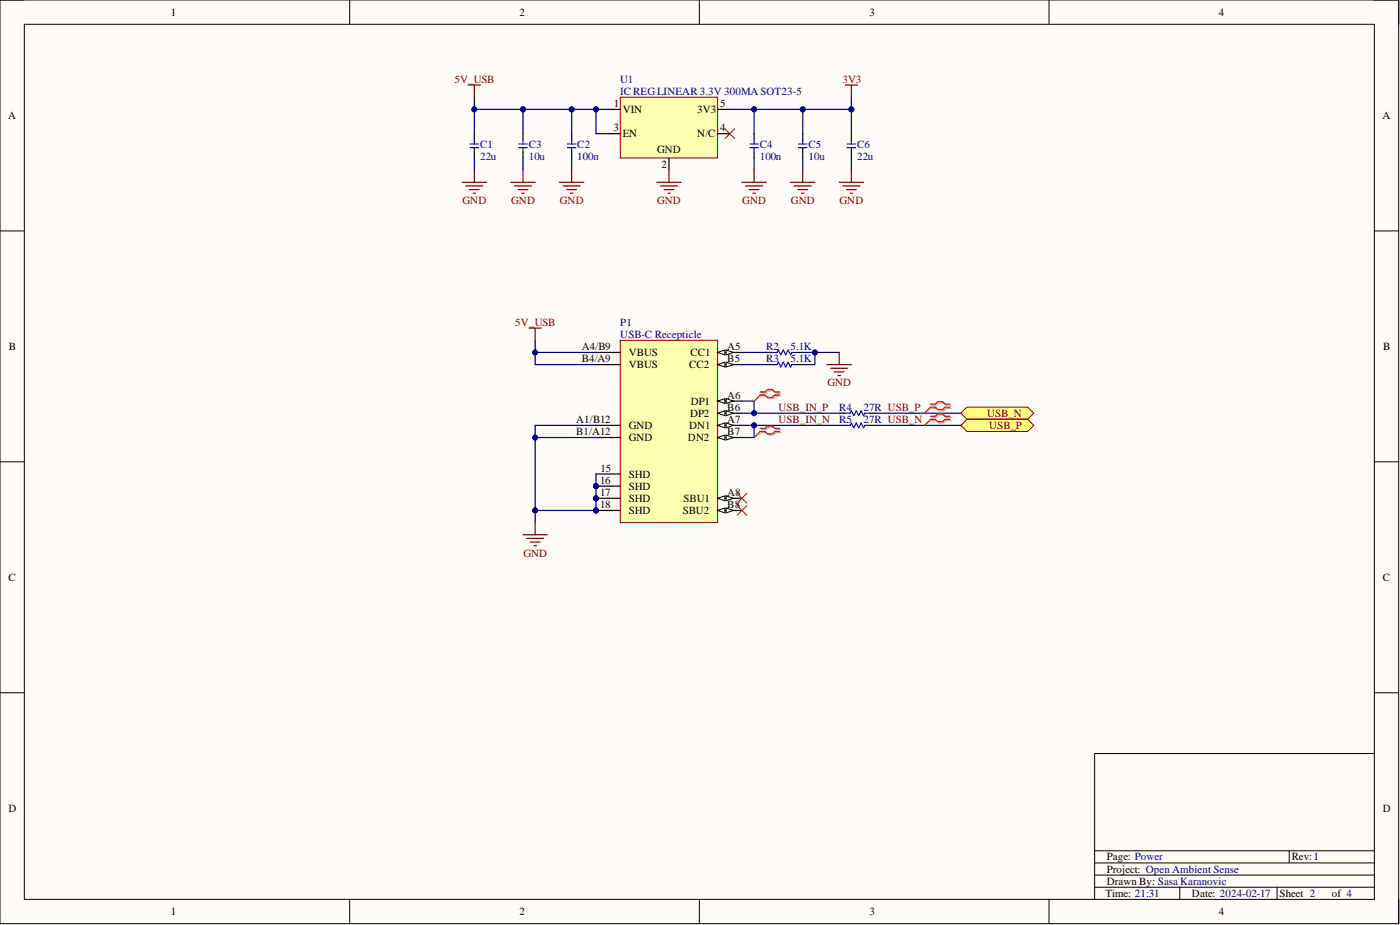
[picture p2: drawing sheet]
<svg xmlns="http://www.w3.org/2000/svg" width="292mm" height="193mm" viewBox="0 0 292 193" stroke-linecap="round" stroke-linejoin="round" font-family="sans-serif">
<path d="M0 0h291.8v192.7h-291.8z" fill-rule="evenodd" fill="#fffcf8"/>
<path d="M0 0h291.8v192.7h-291.8z" fill="none" stroke="#000" stroke-width=".21"/>
<path d="M5.1 5.1h281.7v182.5h-281.7z" fill-rule="evenodd" fill="#fffcf8"/>
<g fill="none" stroke="#000" stroke-width=".21">
<path d="M0 0h5.1M73 0v5.1M145.9 0v5.1M218.9 0v5.1M286.8 0h5v5.1M5.1 5.1h281.7v182.5h-281.7zM0 48.2h5.1M286.8 48.2h5M0 96.3h5.1M286.8 96.3h5M0 144.5h5.1M286.8 144.5h5"/>
<path d="M286.8 157.2h-58.4v30.4M228.4 177.5h58.4M269 177.5v2.5M73 187.6v5.1M145.9 187.6v5.1M218.9 187.6v5.1M228.4 182.6h58.4M228.4 185.1h58.4M228.4 180h58.4M246.2 185.1v2.5M266.5 185.1v2.5M291.8 187.6v5.1"/>
</g>
<path d="M99 27.9v1.3M99 31.7v1.3M177.6 27.9v1.3M177.6 31.7v1.3" fill="none" stroke="#000" stroke-width=".25"/>
<path d="M98.1 30h1.8M98.1 30.8h1.8M99 29.2v.8M99 30.8v.9M176.7 30h1.8M176.7 30.8h1.8M177.6 29.2v.8M177.6 30.8v.9" fill="none" stroke="#00f" stroke-width=".25"/>
<path d="M177.6 22.8v5.1" fill="none" stroke="#000080" stroke-width=".25"/>
<circle cx="177.6" cy="22.8" r=".51" fill="#000080"/>
<circle cx="177.6" cy="22.8" r=".51" fill="none" stroke="#000080" stroke-width=".21"/>
<path d="M96.4 38h5.1M97.2 38.8h3.5M98 39.6h2M99 35.5v2.5M175.1 38h5.1M175.9 38.8h3.5M176.6 39.6h2.1M177.6 35.5v2.5M98.7 40.3h.5M177.4 40.3h.5" fill="none" stroke="#800000" stroke-width=".25"/>
<path d="M99 33v2.5M177.6 33v2.5" fill="none" stroke="#000080" stroke-width=".25"/>
<path d="M200.5 86.2l1.2-1.3h12.7l1.3 1.3-1.3 1.3h-12.7z" fill-rule="evenodd" fill="#ffff80"/>
<path d="M200.5 86.2l1.2-1.3h12.7l1.3 1.3-1.3 1.3h-12.7z" fill="none" stroke="#800000" stroke-width=".21"/>
<path d="M200.5 88.7l1.2-1.2h12.7l1.3 1.2-1.3 1.3h-12.7z" fill-rule="evenodd" fill="#ffff80"/>
<path d="M200.5 88.7l1.2-1.2h12.7l1.3 1.2-1.3 1.3h-12.7z" fill="none" stroke="#800000" stroke-width=".21"/>
<circle cx="124.3" cy="101.4" r=".51" fill="#000080"/>
<circle cx="124.3" cy="101.4" r=".51" fill="none" stroke="#000080" stroke-width=".21"/>
<circle cx="124.3" cy="104" r=".51" fill="#000080"/>
<circle cx="124.3" cy="104" r=".51" fill="none" stroke="#000080" stroke-width=".21"/>
<circle cx="124.3" cy="106.5" r=".51" fill="#000080"/>
<circle cx="124.3" cy="106.5" r=".51" fill="none" stroke="#000080" stroke-width=".21"/>
<path d="M129.4 71h20.3v38h-20.3z" fill-rule="evenodd" fill="#ffffb0"/>
<path d="M129.4 71h20.3v38h-20.3z" fill="none" stroke="#800000" stroke-width=".21"/>
<path d="M149.7 73.5h5.1" fill="none" stroke="#000" stroke-width=".25"/>
<path d="M149.7 73.5l1.5-.5v1z" fill="#f8fcff"/>
<path d="M149.7 73.5l1.5-.5v1z" fill="none" stroke="#000" stroke-width=".21"/>
<path d="M151.5 73l1.5 .5-1.5 .5z" fill="#f8fcff"/>
<path d="M151.5 73l1.5 .5-1.5 .5z" fill="none" stroke="#000" stroke-width=".21"/>
<path d="M149.7 83.7h5.1" fill="none" stroke="#000" stroke-width=".25"/>
<path d="M149.7 83.7l1.5-.5v1z" fill="#f8fcff"/>
<path d="M149.7 83.7l1.5-.5v1z" fill="none" stroke="#000" stroke-width=".21"/>
<path d="M151.5 83.2l1.5 .5-1.5 .5z" fill="#f8fcff"/>
<path d="M151.5 83.2l1.5 .5-1.5 .5z" fill="none" stroke="#000" stroke-width=".21"/>
<path d="M149.7 88.7h5.1" fill="none" stroke="#000" stroke-width=".25"/>
<path d="M149.7 88.7l1.5-.5v1z" fill="#f8fcff"/>
<path d="M149.7 88.7l1.5-.5v1z" fill="none" stroke="#000" stroke-width=".21"/>
<path d="M151.5 88.2l1.5 .5-1.5 .5z" fill="#f8fcff"/>
<path d="M151.5 88.2l1.5 .5-1.5 .5z" fill="none" stroke="#000" stroke-width=".21"/>
<path d="M149.7 104h5.1" fill="none" stroke="#000" stroke-width=".25"/>
<path d="M149.7 104l1.5-.6v1.1z" fill="#f8fcff"/>
<path d="M149.7 104l1.5-.6v1.1z" fill="none" stroke="#000" stroke-width=".21"/>
<path d="M151.5 103.4l1.5 .6-1.5 .5z" fill="#f8fcff"/>
<path d="M151.5 103.4l1.5 .6-1.5 .5z" fill="none" stroke="#000" stroke-width=".21"/>
<path d="M124.3 73.5h5.1M124.3 76.1h5.1M149.7 76.1h5.1" fill="none" stroke="#000" stroke-width=".25"/>
<path d="M149.7 76.1l1.5-.5v1z" fill="#f8fcff"/>
<path d="M149.7 76.1l1.5-.5v1z" fill="none" stroke="#000" stroke-width=".21"/>
<path d="M151.5 75.6l1.5 .5-1.5 .5z" fill="#f8fcff"/>
<path d="M151.5 75.6l1.5 .5-1.5 .5z" fill="none" stroke="#000" stroke-width=".21"/>
<path d="M149.7 86.2h5.1" fill="none" stroke="#000" stroke-width=".25"/>
<path d="M149.7 86.2l1.5-.5v1z" fill="#f8fcff"/>
<path d="M149.7 86.2l1.5-.5v1z" fill="none" stroke="#000" stroke-width=".21"/>
<path d="M151.5 85.7l1.5 .5-1.5 .5z" fill="#f8fcff"/>
<path d="M151.5 85.7l1.5 .5-1.5 .5z" fill="none" stroke="#000" stroke-width=".21"/>
<path d="M149.7 91.3h5.1" fill="none" stroke="#000" stroke-width=".25"/>
<path d="M149.7 91.3l1.5-.5v1z" fill="#f8fcff"/>
<path d="M149.7 91.3l1.5-.5v1z" fill="none" stroke="#000" stroke-width=".21"/>
<path d="M151.5 90.8l1.5 .5-1.5 .5z" fill="#f8fcff"/>
<path d="M151.5 90.8l1.5 .5-1.5 .5z" fill="none" stroke="#000" stroke-width=".21"/>
<path d="M149.7 106.5h5.1" fill="none" stroke="#000" stroke-width=".25"/>
<path d="M149.7 106.5l1.5-.5v1z" fill="#f8fcff"/>
<path d="M149.7 106.5l1.5-.5v1z" fill="none" stroke="#000" stroke-width=".21"/>
<path d="M151.5 106l1.5 .5-1.5 .5z" fill="#f8fcff"/>
<path d="M151.5 106l1.5 .5-1.5 .5z" fill="none" stroke="#000" stroke-width=".21"/>
<path d="M124.3 88.7h5.1M124.3 91.3h5.1M124.3 98.9h5.1M124.3 101.4h5.1" fill="none" stroke="#000" stroke-width=".25"/>
<circle cx="124.3" cy="101.4" r=".51" fill="#000080"/>
<circle cx="124.3" cy="101.4" r=".51" fill="none" stroke="#000080" stroke-width=".21"/>
<path d="M124.3 104h5.1" fill="none" stroke="#000" stroke-width=".25"/>
<circle cx="124.3" cy="104" r=".51" fill="#000080"/>
<circle cx="124.3" cy="104" r=".51" fill="none" stroke="#000080" stroke-width=".21"/>
<path d="M124.3 106.5h5.1" fill="none" stroke="#000" stroke-width=".25"/>
<circle cx="124.3" cy="106.5" r=".51" fill="#000080"/>
<circle cx="124.3" cy="106.5" r=".51" fill="none" stroke="#000080" stroke-width=".21"/>
<path d="M154.8 86.2h2.5" fill="none" stroke="#000080" stroke-width=".25"/>
<circle cx="157.3" cy="86.2" r=".51" fill="#000080"/>
<circle cx="157.3" cy="86.2" r=".51" fill="none" stroke="#000080" stroke-width=".21"/>
<path d="M154.8 88.7h2.5" fill="none" stroke="#000080" stroke-width=".25"/>
<circle cx="157.3" cy="88.7" r=".51" fill="#000080"/>
<circle cx="157.3" cy="88.7" r=".51" fill="none" stroke="#000080" stroke-width=".21"/>
<path d="M154.8 73.5h5.1M154.8 76.1h5.1M167.5 73.5h2.5v2.6h-2.5M182.7 86.2h17.8M182.7 88.7h17.8" fill="none" stroke="#000080" stroke-width=".25"/>
<path d="M159.9 73.5h1.2M159.9 76.1h1.2M166.2 73.5h1.3M166.2 76.1h1.3M175.1 86.2h1.3M175.1 88.7h1.3M181.4 86.2h1.3M181.4 88.7h1.3" fill="none" stroke="#000" stroke-width=".25"/>
<path d="M161.1 73.5h1.1l.2-.5 .5 1 .5-1 .5 1 .5-1 .5 1 .3-.5h1M161.1 76.1h1.1l.2-.5 .5 1 .5-1 .5 1 .5-1 .5 1 .3-.5h1M176.4 86.2h1l.2-.5 .5 1 .6-1 .5 1 .5-1 .5 1 .2-.5h1M176.4 88.7h1l.2-.5 .5 1 .6-1 .5 1 .5-1 .5 1 .2-.5h1" fill="none" stroke="#00f" stroke-width=".25"/>
<path d="M194.4 84.6h1l.5-.6h1l.5 .6h1M194.4 85.2h1l.5 .5h1l.5-.5h1M194.4 87.1h1l.5-.5h1l.5 .5h1M194.4 87.7h1l.5 .5h1l.5-.5h1" fill="none" stroke="#d0a19e" stroke-width=".25"/>
<path d="M194.4 85.2l-1.5 1M194.4 87.7l-1.5 1" fill="none" stroke="#d0a19e" stroke-width=".21"/>
<path d="M194.1 84.3h1l.6-.5h1l.5 .5h1M194.1 84.9h1l.6 .5h1l.5-.5h1M194.1 86.8h1l.6-.5h1l.5 .5h1M194.1 87.5h1l.6 .5h1l.5-.5h1" fill="none" stroke="#f00" stroke-width=".25"/>
<path d="M194.1 84.9l-1.2 1.3M194.1 87.5l-1.2 1.2M153.8 102.9l2 2.1M153.8 105.5l2 2M155.8 102.9l-2 2.1M155.8 105.5l-2 2" fill="none" stroke="#f00" stroke-width=".21"/>
<path d="M172.6 76.1h5M173.3 76.8h3.6M174.1 77.6h2M174.8 78.3h.6M175.1 73.5v2.6" fill="none" stroke="#800000" stroke-width=".25"/>
<circle cx="170" cy="73.5" r=".51" fill="#000080"/>
<circle cx="170" cy="73.5" r=".51" fill="none" stroke="#000080" stroke-width=".21"/>
<path d="M111.7 71v2.5h12.6" fill="none" stroke="#000080" stroke-width=".25"/>
<circle cx="111.7" cy="73.5" r=".51" fill="#000080"/>
<circle cx="111.7" cy="73.5" r=".51" fill="none" stroke="#000080" stroke-width=".21"/>
<path d="M111.7 73.5v2.6h12.6" fill="none" stroke="#000080" stroke-width=".25"/>
<circle cx="111.7" cy="73.5" r=".51" fill="#000080"/>
<circle cx="111.7" cy="73.5" r=".51" fill="none" stroke="#000080" stroke-width=".21"/>
<path d="M124.3 88.7h-12.6v20.3" fill="none" stroke="#000080" stroke-width=".25"/>
<circle cx="111.7" cy="91.3" r=".51" fill="#000080"/>
<circle cx="111.7" cy="91.3" r=".51" fill="none" stroke="#000080" stroke-width=".21"/>
<circle cx="111.7" cy="106.5" r=".51" fill="#000080"/>
<circle cx="111.7" cy="106.5" r=".51" fill="none" stroke="#000080" stroke-width=".21"/>
<path d="M111.7 91.3h12.6" fill="none" stroke="#000080" stroke-width=".25"/>
<circle cx="111.7" cy="91.3" r=".51" fill="#000080"/>
<circle cx="111.7" cy="91.3" r=".51" fill="none" stroke="#000080" stroke-width=".21"/>
<path d="M109.1 111.6h5.1M109.9 112.3h3.5M110.6 113.1h2.1M111.4 113.8h.5M111.7 109v2.6" fill="none" stroke="#800000" stroke-width=".25"/>
<path d="M124.3 98.9v7.6" fill="none" stroke="#000080" stroke-width=".25"/>
<circle cx="124.3" cy="101.4" r=".51" fill="#000080"/>
<circle cx="124.3" cy="101.4" r=".51" fill="none" stroke="#000080" stroke-width=".21"/>
<circle cx="124.3" cy="104" r=".51" fill="#000080"/>
<circle cx="124.3" cy="104" r=".51" fill="none" stroke="#000080" stroke-width=".21"/>
<circle cx="124.3" cy="106.5" r=".51" fill="#000080"/>
<circle cx="124.3" cy="106.5" r=".51" fill="none" stroke="#000080" stroke-width=".21"/>
<path d="M111.7 106.5h12.6" fill="none" stroke="#000080" stroke-width=".25"/>
<circle cx="124.3" cy="106.5" r=".51" fill="#000080"/>
<circle cx="124.3" cy="106.5" r=".51" fill="none" stroke="#000080" stroke-width=".21"/>
<circle cx="111.7" cy="106.5" r=".51" fill="#000080"/>
<circle cx="111.7" cy="106.5" r=".51" fill="none" stroke="#000080" stroke-width=".21"/>
<path d="M170 73.5h5.1" fill="none" stroke="#000080" stroke-width=".25"/>
<circle cx="170" cy="73.5" r=".51" fill="#000080"/>
<circle cx="170" cy="73.5" r=".51" fill="none" stroke="#000080" stroke-width=".21"/>
<path d="M154.8 83.7h2.5v2.5h17.8" fill="none" stroke="#000080" stroke-width=".25"/>
<circle cx="157.3" cy="86.2" r=".51" fill="#000080"/>
<circle cx="157.3" cy="86.2" r=".51" fill="none" stroke="#000080" stroke-width=".21"/>
<path d="M175.1 88.7h-17.8v2.6h-2.5" fill="none" stroke="#000080" stroke-width=".25"/>
<circle cx="157.3" cy="88.7" r=".51" fill="#000080"/>
<circle cx="157.3" cy="88.7" r=".51" fill="none" stroke="#000080" stroke-width=".21"/>
<path d="M158.9 82h1l.5-.5h1l.5 .5h1M158.9 82.7h1l.5 .5h1l.5-.5h1M158.9 89.6h1l.5-.5h1l.5 .5h1M158.9 90.3h1l.5 .5h1l.5-.5h1" fill="none" stroke="#d0a19e" stroke-width=".25"/>
<path d="M158.9 82.7l-1.6 1M158.9 90.3l-1.6 1" fill="none" stroke="#d0a19e" stroke-width=".21"/>
<path d="M158.6 81.8h1l.5-.5h1l.5 .5h1.1M158.6 82.4h1l.5 .5h1l.5-.5h1.1M158.6 89.4h1l.5-.5h1l.5 .5h1.1M158.6 90h1l.5 .5h1l.5-.5h1.1" fill="none" stroke="#f00" stroke-width=".25"/>
<path d="M158.6 82.4l-1.3 1.3M158.6 90l-1.3 1.3" fill="none" stroke="#f00" stroke-width=".21"/>
<path d="M110.4 68.5h2.5M111.7 68.5v2.5" fill="none" stroke="#800000" stroke-width=".25"/>
<path d="M129.4 20.3h20.3v12.7h-20.3z" fill-rule="evenodd" fill="#ffffb0"/>
<path d="M129.4 20.3h20.3v12.7h-20.3z" fill="none" stroke="#800000" stroke-width=".21"/>
<path d="M126.9 22.8h2.5M126.9 27.9h2.5M139.6 33v2.5M149.7 22.8h2.6M149.7 27.9h2.6" fill="none" stroke="#000" stroke-width=".25"/>
<path d="M126.9 22.8h-2.6v5.1h2.6" fill="none" stroke="#000080" stroke-width=".25"/>
<circle cx="124.3" cy="22.8" r=".51" fill="#000080"/>
<circle cx="124.3" cy="22.8" r=".51" fill="none" stroke="#000080" stroke-width=".21"/>
<g fill="none" stroke="#800000" stroke-width=".25">
<path d="M137 38h5.1M137.8 38.8h3.5M138.6 39.6h2M139.6 35.5v2.5M154.8 38h5.1M155.6 38.8h3.5M156.3 39.6h2M157.3 35.5v2.5M164.9 38h5.1M165.7 38.8h3.6M166.5 39.6h2M167.5 35.5v2.5"/>
<path d="M139.3 40.3h.5M157.1 40.3h.5M167.2 40.3h.5"/>
</g>
<path d="M157.3 27.9v1.3M157.3 31.7v1.3M167.5 27.9v1.3M167.5 31.7v1.3" fill="none" stroke="#000" stroke-width=".25"/>
<path d="M156.4 30h1.8M156.4 30.8h1.8M157.3 29.2v.8M157.3 30.8v.9M166.6 30h1.8M166.6 30.8h1.8M167.5 29.2v.8M167.5 30.8v.9" fill="none" stroke="#00f" stroke-width=".25"/>
<path d="M157.3 33v2.5M167.5 33v2.5M177.6 20.3v2.5h-25.3" fill="none" stroke="#000080" stroke-width=".25"/>
<circle cx="157.3" cy="22.8" r=".51" fill="#000080"/>
<circle cx="157.3" cy="22.8" r=".51" fill="none" stroke="#000080" stroke-width=".21"/>
<circle cx="167.5" cy="22.8" r=".51" fill="#000080"/>
<circle cx="167.5" cy="22.8" r=".51" fill="none" stroke="#000080" stroke-width=".21"/>
<circle cx="177.6" cy="22.8" r=".51" fill="#000080"/>
<circle cx="177.6" cy="22.8" r=".51" fill="none" stroke="#000080" stroke-width=".21"/>
<path d="M176.4 17.7h2.5M177.6 17.7v2.6" fill="none" stroke="#800000" stroke-width=".25"/>
<path d="M157.3 22.8v5.1" fill="none" stroke="#000080" stroke-width=".25"/>
<circle cx="157.3" cy="22.8" r=".51" fill="#000080"/>
<circle cx="157.3" cy="22.8" r=".51" fill="none" stroke="#000080" stroke-width=".21"/>
<path d="M167.5 22.8v5.1" fill="none" stroke="#000080" stroke-width=".25"/>
<circle cx="167.5" cy="22.8" r=".51" fill="#000080"/>
<circle cx="167.5" cy="22.8" r=".51" fill="none" stroke="#000080" stroke-width=".21"/>
<path d="M151.2 26.9l2.1 2M153.3 26.9l-2.1 2" fill="none" stroke="#f00" stroke-width=".21"/>
<path d="M109.1 27.9v1.3M109.1 31.7v1.3M119.3 27.9v1.3M119.3 31.7v1.3" fill="none" stroke="#000" stroke-width=".25"/>
<path d="M108.2 30h1.8M108.2 30.8h1.8M109.1 29.2v.8M109.1 30.8v.9M118.4 30h1.8M118.4 30.8h1.8M119.3 29.2v.8M119.3 30.8v.9" fill="none" stroke="#00f" stroke-width=".25"/>
<path d="M106.6 38h5.1M107.3 38.8h3.6M108.1 39.6h2M109.1 35.5v2.5M116.7 38h5.1M117.5 38.8h3.5M118.3 39.6h2M119.3 35.5v2.5M108.9 40.3h.5M119 40.3h.5" fill="none" stroke="#800000" stroke-width=".25"/>
<path d="M99 20.3v7.6M109.1 33v2.5M119.3 33v2.5" fill="none" stroke="#000080" stroke-width=".25"/>
<circle cx="99" cy="22.8" r=".51" fill="#000080"/>
<circle cx="99" cy="22.8" r=".51" fill="none" stroke="#000080" stroke-width=".21"/>
<path d="M119.3 22.8v5.1" fill="none" stroke="#000080" stroke-width=".25"/>
<circle cx="119.3" cy="22.8" r=".51" fill="#000080"/>
<circle cx="119.3" cy="22.8" r=".51" fill="none" stroke="#000080" stroke-width=".21"/>
<path d="M97.7 17.7h2.5M99 17.7v2.6" fill="none" stroke="#800000" stroke-width=".25"/>
<path d="M109.1 22.8h15.2" fill="none" stroke="#000080" stroke-width=".25"/>
<circle cx="124.3" cy="22.8" r=".51" fill="#000080"/>
<circle cx="124.3" cy="22.8" r=".51" fill="none" stroke="#000080" stroke-width=".21"/>
<circle cx="119.3" cy="22.8" r=".51" fill="#000080"/>
<circle cx="119.3" cy="22.8" r=".51" fill="none" stroke="#000080" stroke-width=".21"/>
<circle cx="109.1" cy="22.8" r=".51" fill="#000080"/>
<circle cx="109.1" cy="22.8" r=".51" fill="none" stroke="#000080" stroke-width=".21"/>
<path d="M99 22.8h10.1" fill="none" stroke="#000080" stroke-width=".25"/>
<circle cx="109.1" cy="22.8" r=".51" fill="#000080"/>
<circle cx="109.1" cy="22.8" r=".51" fill="none" stroke="#000080" stroke-width=".21"/>
<circle cx="99" cy="22.8" r=".51" fill="#000080"/>
<circle cx="99" cy="22.8" r=".51" fill="none" stroke="#000080" stroke-width=".21"/>
<path d="M109.1 22.8v5.1" fill="none" stroke="#000080" stroke-width=".25"/>
<circle cx="109.1" cy="22.8" r=".51" fill="#000080"/>
<circle cx="109.1" cy="22.8" r=".51" fill="none" stroke="#000080" stroke-width=".21"/>
<g font-size="2.3">
<text x="35.6" y="3.3">1</text>
<text x="108.4" y="3.3">2</text>
<text x="181.4" y="3.3">3</text>
<text x="254.3" y="3.3">4</text>
<text x="128.1" y="22.3">1</text>
<text x="129.9" y="23.6">VIN</text>
<text x="145.5" y="23.6">3V3</text>
<text x="150.2" y="22.3">5</text>
<text x="1.7" y="24.8">A</text>
<text x="128" y="27.4">3</text>
<text x="129.9" y="28.6">EN</text>
<text x="145.5" y="28.6">N/C</text>
<text x="150.2" y="27.4">4</text>
<text x="288.4" y="24.8">A</text>
<text x="137.1" y="31.9">GND</text>
<text x="138" y="35">2</text>
<text x="1.9" y="73">B</text>
<text x="121.4" y="73">A4/B9</text>
<text x="121.4" y="75.6">B4/A9</text>
<text x="131.2" y="74.3">VBUS</text>
<text x="131.2" y="76.8">VBUS</text>
<text x="143.8" y="76.8">CC2</text>
<text x="144.1" y="74.3">CC1</text>
<text x="151.8" y="73">A5</text>
<text x="151.8" y="75.6">B5</text>
<text x="288.6" y="73">B</text>
<text x="151.8" y="83.2">A6</text>
<text x="120.2" y="88.2">A1/B12</text>
<text x="131.2" y="89.5">GND</text>
<text x="143.8" y="89.5">DN1</text>
<text x="144" y="87">DP2</text>
<text x="144.1" y="84.4">DP1</text>
<text x="151.8" y="88.2">A7</text>
<text x="151.8" y="85.7">B6</text>
<text x="120.2" y="90.8">B1/A12</text>
<text x="131.2" y="92">GND</text>
<text x="143.5" y="92">DN2</text>
<text x="151.8" y="90.8">B7</text>
<text x="125.2" y="100.9">16</text>
<text x="125.3" y="98.4">15</text>
<text x="131.2" y="99.6">SHD</text>
<text x="125.2" y="103.4">17</text>
<text x="125.2" y="106">18</text>
<text x="131.2" y="102.2">SHD</text>
<text x="131.2" y="104.7">SHD</text>
<text x="131.2" y="107.2">SHD</text>
<text x="142.4" y="107.2">SBU2</text>
<text x="142.6" y="104.7">SBU1</text>
<text x="151.8" y="103.4">A8</text>
<text x="151.8" y="106">B8</text>
<text x="1.8" y="121.2">C</text>
<text x="288.5" y="121.2">C</text>
<text x="1.8" y="169.4">D</text>
<text x="288.5" y="169.4">D</text>
<text x="230.9" y="179.5">Page: Power</text>
<text x="269.5" y="179.5">Rev:1</text>
<text x="230.9" y="184.6">Drawn By: Sasa Karanovic</text>
<text x="230.9" y="182">Project: Open Ambient Sense</text>
<text x="35.6" y="190.9">1</text>
<text x="108.4" y="190.9">2</text>
<text x="181.4" y="190.9">3</text>
<text x="230.7" y="187.1">Time: 21:31</text>
<text x="248.7" y="187.1">Date: 2024-02-17</text>
<text x="254.3" y="190.9">4</text>
<text x="267" y="187.1">Sheet 2</text>
<text x="277.9" y="187.1">of 4</text>
</g>
<g font-size="2.3" fill="#800000">
<text x="94.8" y="17.2">5V_USB</text>
<text x="175.8" y="17.2">3V3</text>
<text x="96.5" y="42.6">GND</text>
<text x="106.7" y="42.6">GND</text>
<text x="116.8" y="42.6">GND</text>
<text x="137.1" y="42.6">GND</text>
<text x="154.9" y="42.6">GND</text>
<text x="165" y="42.6">GND</text>
<text x="175.2" y="42.6">GND</text>
<text x="107.5" y="67.9">5V_USB</text>
<text x="172.6" y="80.6">GND</text>
<text x="162.4" y="85.7">USB_IN_P</text>
<text x="162.4" y="88.2">USB_IN_N</text>
<text x="206" y="87">USB_N</text>
<text x="206.4" y="89.5">USB_P</text>
<text x="109.2" y="116.1">GND</text>
</g>
<g font-size="2.3" fill="#000080">
<text x="129.4" y="17.2">U1</text>
<text x="129.4" y="19.8">IC REGLINEAR 3.3V 300MA SOT23-5</text>
<text x="100.2" y="33.5">22u</text>
<text x="100.2" y="30.9">C1</text>
<text x="110.3" y="33.5">10u</text>
<text x="110.3" y="30.9">C3</text>
<text x="120.5" y="33.5">100n</text>
<text x="120.5" y="30.9">C2</text>
<text x="158.5" y="33.5">100n</text>
<text x="158.5" y="30.9">C4</text>
<text x="168.7" y="33.5">10u</text>
<text x="168.7" y="30.9">C5</text>
<text x="178.8" y="33.5">22u</text>
<text x="178.8" y="30.9">C6</text>
<text x="129.4" y="67.9">P1</text>
<text x="129.4" y="70.5">USB-C Recepticle</text>
<text x="159.9" y="73">R2</text>
<text x="159.9" y="75.6">R3</text>
<text x="164.9" y="73">5.1K</text>
<text x="164.9" y="75.6">5.1K</text>
<text x="175.1" y="85.7">R4</text>
<text x="175.1" y="88.2">R5</text>
<text x="180.2" y="85.7">27R USB_P</text>
<text x="180.2" y="88.2">27R USB_N</text>
</g>
</svg>
